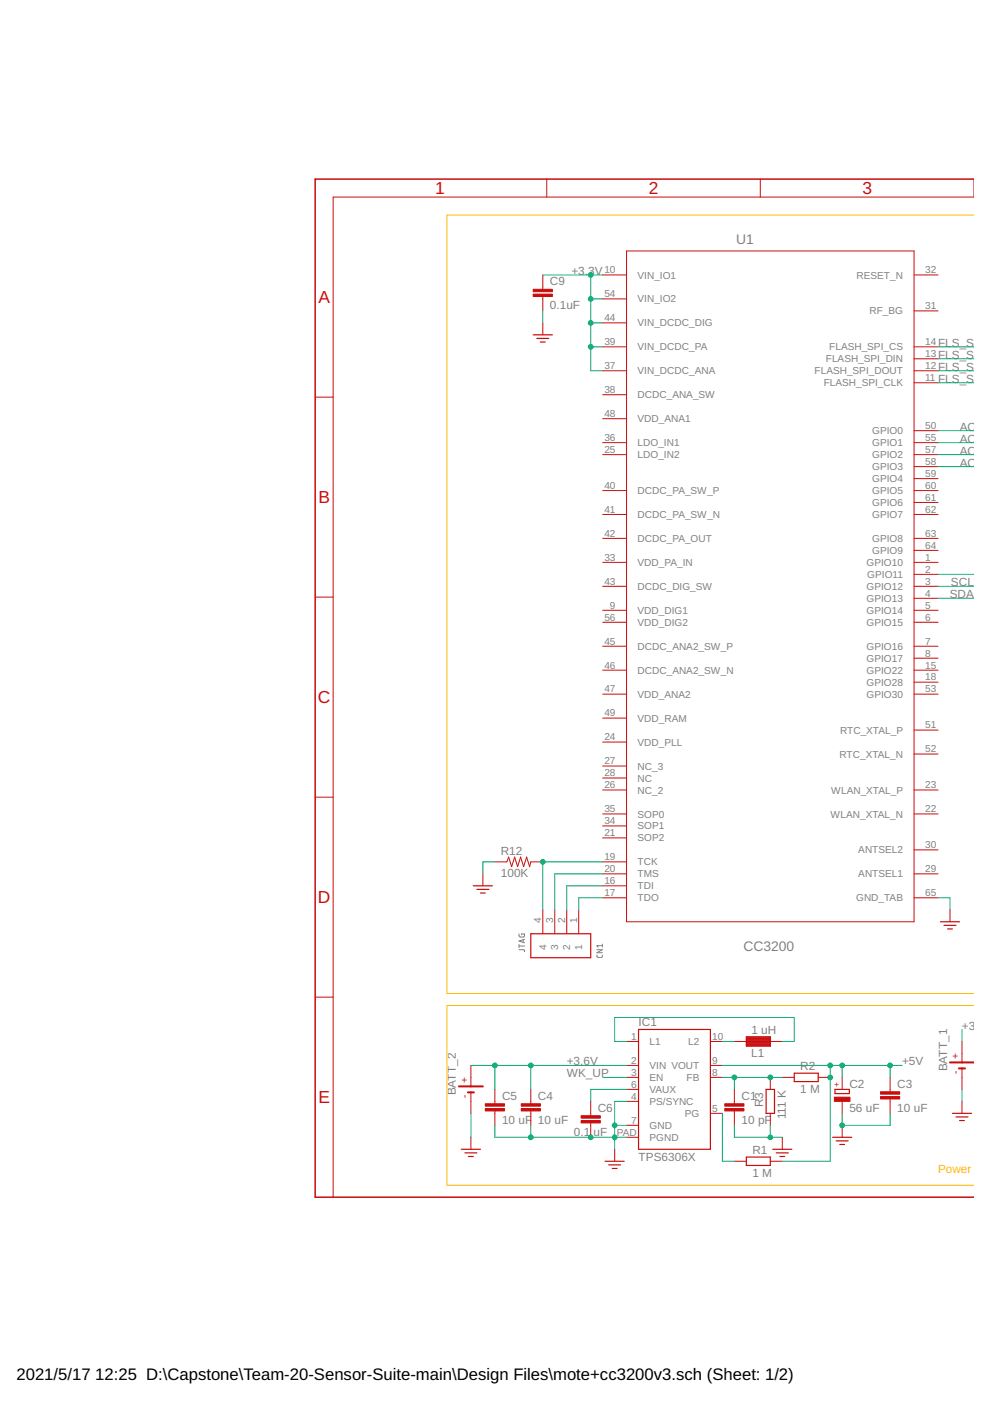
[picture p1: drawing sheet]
<svg xmlns="http://www.w3.org/2000/svg" width="210mm" height="297mm" viewBox="0 0 210 297" stroke-linecap="round" stroke-linejoin="round" font-family="sans-serif">
<path d="M110 198l.2 .6h.9l.1-.6h-.6v.2M110.9 199.2v.6M111.2 199.1l-1.2 .4 1.2 .4M110 201.4h1.1l.1 .4M110 200.6h1.2M110 200.3v.6M126.6 202.5v.4l.2 .1 .9-.1v-.4M126.6 201.4h1.1l-1.1 .6h1.1M127.7 200.2v.6M127.7 200.5h-1.1l.2 .3" fill="none" stroke="#808080" stroke-width=".21"/>
<path d="M206.5 38h-139.7v215.8h139.7" fill="none" stroke="#c90d0c" stroke-width=".32"/>
<g fill="none" stroke="#c90d0c" stroke-width=".21">
<path d="M115.9 38v3.8M161.2 38v3.8M115.1 58.3v3M127.8 58.3h5M132.8 53.2h61v142.2h-61zM193.8 58.3h5.1M206.5 41.8h-135.9v212M115.1 62.9v3M115.1 68.5v2.5M127.8 78.6h5M127.8 73.5h5M127.8 68.5h5"/>
<path d="M127.8 63.4h5M193.8 78.6h5.1M193.8 76.1h5.1M193.8 73.5h5.1M193.8 65.9h5.1M66.8 84.2h3.8M127.8 96.4h5M127.8 93.9h5M127.8 83.7h5M127.8 88.8h5M193.8 81.2h5.1M193.8 96.4h5.1"/>
<path d="M193.8 93.9h5.1M193.8 91.3h5.1M193.8 98.9h5.1M127.8 119.2h5M127.8 104h5M127.8 109.1h5M127.8 114.2h5M193.8 119.2h5.1M193.8 104h5.1M193.8 109.1h5.1M193.8 114.2h5.1M193.8 101.5h5.1"/>
<path d="M193.8 106.5h5.1M193.8 116.7h5.1M66.8 126.6h3.8M127.8 124.3h5M127.8 129.4h5M127.8 131.9h5M127.8 137h5M193.8 121.8h5.1M193.8 124.3h5.1M193.8 126.9h5.1M193.8 129.4h5.1M193.8 131.9h5.1"/>
<path d="M193.8 137h5.1M193.8 139.6h5.1M127.8 142.1h5M127.8 157.3h5M127.8 147.2h5M127.8 152.3h5M193.8 142.1h5.1M193.8 144.6h5.1M193.8 147.2h5.1M193.8 154.8h5.1M193.8 159.9h5.1M66.8 169h3.8"/>
<path d="M127.8 177.7h5M127.8 172.6h5M127.8 167.5h5M127.8 162.4h5M127.8 165h5M127.8 175.1h5M193.8 172.6h5.1M193.8 167.5h5.1M102.4 185.3v2.5M104.9 182.7h2.6l.3-1 .7 2 .6-2 .6 2 .7-2 .6 2 .7-2 .6 2 .2-1h2.6M115.1 192.9v5.1M117.6 192.9v5.1"/>
<path d="M120.2 192.9v5.1M122.7 192.9v5.1M127.8 187.8h5M127.8 190.4h5M127.8 182.7h5M127.8 185.3h5M193.8 190.4h5.1M193.8 185.3h5.1M193.8 180.2h5.1M201.4 192.9v2.5M66.8 211.4h3.8M158.2 219.8h5.1v2h-5.1z"/>
<path d="M158.2 219.9h5.1M99.8 225.9v4.4M99.8 231.6v4.5M104.9 231v3M104.9 235.5v3.1M112.5 231v3M112.5 235.5v3.1M125.2 233.5v3.1M125.2 238.1v3M132.8 220.8h2.6M132.8 225.9h2.6M132.8 228.4h2.6"/>
<path d="M132.8 233.5h2.6M132.8 231h2.6M132.8 238.6h2.6M150.6 220.8h2.6M150.6 225.9h2.6M150.6 228.4h2.6M150.6 236.1h2.6M155.7 220.8h10.2M155.7 231v3M155.7 235.5v3.1M158.2 220h5.1M158.2 220.2h5.1"/>
<path d="M158.2 220.3h5.1M158.2 220.4h5.1M158.2 220.6h5.1M158.2 220.7h5.1M158.2 220.9h5.1M158.2 221.1h5.1M158.2 221.2h5.1M158.2 221.3h5.1M158.2 221.4h5.1M158.2 221.6h5.1M158.2 221.7h5.1M163.3 228.4v2.6"/>
<path d="M163.3 236.1v2.5M165.9 228.4h2.5M173.5 228.4h2.5M178.6 228.4v2.6M178.6 233.5v2.6M178.6 238.6v2.5M188.7 228.4v3.1M188.7 233v3.1M204 220.8v4.5M204 226.5v4.5M204 233.5v2.6M99.8 241.1v2.6"/>
<path d="M130.3 243.7v2.5M132.8 241.1h2.6M155.7 246.2h2.5M163.3 246.2h2.6M165.9 241.1v2.6"/>
</g>
<path d="M97.3 230.3h5.1M99.2 231.6h1.3M201.4 225.3h5.1M203.3 226.5h1.3" fill="none" stroke="#c90d0c" stroke-width=".42"/>
<g fill="none" stroke="#c90d0c" stroke-width=".25">
<path d="M113.1 71h4M113.8 71.8h2.6M114.6 72.5h1M100.4 187.8h4M101.1 188.6h2.6M101.9 189.3h1M112.5 198h12.7v5.1h-12.7zM199.4 195.4h4.1M200.2 196.2h2.5M200.9 197h1M135.4 218.3h15.2v25.4h-15.2zM162.4 231h1.8v5.1h-1.8z"/>
<path d="M168.4 227.5h5.1v1.8h-5.1zM177 231h3.1v.9h-3.1zM201.9 236.1h4.1M202.7 236.8h2.5M203.5 237.6h1M97.8 243.7h4.1M98.6 244.4h2.5M99.3 245.2h1.1M128.3 246.2h4M129.1 247h2.5M129.8 247.7h1M158.2 245.3h5.1v1.8h-5.1z"/>
<path d="M163.8 243.7h4.1M164.6 244.4h2.5M165.4 245.2h1M176.5 241.1h4.1M177.3 241.9h2.5M178.1 242.7h1"/>
</g>
<g fill="#c90d0c" stroke="#c90d0c" stroke-width=".21">
<path d="M153.7 235h4v.5h-4z"/>
<path d="M153.7 234h4v.5h-4z"/>
<path d="M176.9 232.6h3.3v.9h-3.3z"/>
<path d="M110.5 235h4.1v.5h-4.1z"/>
<path d="M110.5 234h4.1v.5h-4.1z"/>
<path d="M123.2 237.6h4.1v.5h-4.1z"/>
<path d="M123.2 236.6h4.1v.5h-4.1z"/>
<path d="M102.9 235h4.1v.5h-4.1z"/>
<path d="M102.9 234h4.1v.5h-4.1z"/>
<path d="M186.7 232.5h4.1v.5h-4.1z"/>
<path d="M186.7 231.5h4.1v.5h-4.1z"/>
<path d="M113.1 61.3h4v.5h-4z"/>
<path d="M113.1 62.4h4v.5h-4z"/>
</g>
<g fill="none" stroke="#0dab76" stroke-width=".21">
<path d="M115.1 58.3h12.7M125.2 58.3v20.3h2.6M115.1 65.9v2.6M125.2 73.5h2.6M125.2 68.5h2.6M125.2 63.4h2.6M198.9 78.6h7.6M198.9 73.5h7.6M198.9 76.1h7.6M198.9 91.3h7.6M198.9 93.9h7.6M198.9 96.4h7.6"/>
<path d="M198.9 98.9h7.6M198.9 81.2h7.6M198.9 121.8h7.6M198.9 124.3h7.6M198.9 126.9h7.6M104.9 182.7h-2.5v2.6M127.8 190.4h-5.1v2.5M127.8 182.7h-12.7v10.2M127.8 185.3h-10.2v7.6M127.8 187.8h-7.6v5.1M198.9 190.4h2.5v2.5M204 218.3v2.5"/>
<path d="M99.8 236.1v5M99.8 225.9h33M104.9 238.6v2.5h27.9M104.9 225.9v5.1M112.5 225.9v5.1M112.5 238.6v2.5M127.8 228.4h5M130.3 238.6h2.5M132.8 231h-7.6v2.5M132.8 220.8h-2.5v-5.1h38.1v5.1h-2.5M132.8 233.5h-2.5v10.2M153.2 225.9h38.1"/>
<path d="M153.2 236.1v10.1h2.5M153.2 228.4h12.7M153.2 220.8h2.5M155.7 238.6v2.5h10.2M155.7 228.4v2.6M163.3 238.6v2.5M176 225.9v20.3h-10.1M178.6 236.1v2.5h10.1v-2.5M178.6 225.9v2.5M188.7 225.9v2.5M204 231v2.5"/>
</g>
<g fill="#0dab76" stroke="#0dab76" stroke-width=".21">
<circle cx="125.2" cy="73.5" r=".51"/>
<circle cx="125.2" cy="68.5" r=".51"/>
<circle cx="125.2" cy="63.4" r=".51"/>
<circle cx="125.2" cy="58.3" r=".51"/>
<circle cx="130.3" cy="241.1" r=".51"/>
<circle cx="130.3" cy="238.6" r=".51"/>
<circle cx="125.2" cy="241.1" r=".51"/>
<circle cx="112.5" cy="241.1" r=".51"/>
<circle cx="163.3" cy="241.1" r=".51"/>
<circle cx="178.6" cy="238.6" r=".51"/>
<circle cx="176" cy="228.4" r=".51"/>
<circle cx="176" cy="225.9" r=".51"/>
<circle cx="178.6" cy="225.9" r=".51"/>
<circle cx="188.7" cy="225.9" r=".51"/>
<circle cx="112.5" cy="225.9" r=".51"/>
<circle cx="104.9" cy="225.9" r=".51"/>
<circle cx="155.7" cy="228.4" r=".51"/>
<circle cx="163.3" cy="228.4" r=".51"/>
<circle cx="115.1" cy="182.7" r=".51"/>
</g>
<path d="M206.5 45.6h-111.7v165.1h111.7M206.5 213.2h-111.7v38.1h111.7" fill="none" stroke="#ffba08" stroke-width=".21"/>
<g font-size="3.7" fill="#c90d0c">
<text x="92.3" y="41.2">1</text>
<text x="137.6" y="41.2">2</text>
<text x="182.8" y="41.2">3</text>
<text x="67.5" y="64.3">A</text>
<text x="67.5" y="106.7">B</text>
<text x="67.4" y="149.1">C</text>
<text x="67.4" y="191.5">D</text>
<text x="67.5" y="233.9">E</text>
</g>
<g font-size="3.5">
<text x="3.5" y="292.5">2021/5/17</text>
<text x="20.2" y="292.5">12:25 D:\Capstone\Team-20-Sensor-Suite-main\Design Files\mote+cc3200v3.sch (Sheet: 1/2)</text>
</g>
<g font-size="2.9" fill="#808080">
<text x="156.1" y="51.7">U1</text>
<text x="157.7" y="201.5">CC3200</text>
</g>
<g font-size="2.5" fill="#808080">
<text x="121.1" y="58.3">+3.3V</text>
<text x="116.6" y="65.5">0.1uF</text>
<text x="116.6" y="60.5">C9</text>
<text x="198.9" y="73.5">FLS_SPI_C</text>
<text x="198.9" y="76.1">FLS_SPI_D</text>
<text x="198.9" y="78.6">FLS_SPI_D</text>
<text x="198.9" y="81.1">FLS_SPI_C</text>
<text x="203.5" y="91.3">AO_0S</text>
<text x="203.5" y="93.8">AO_1S</text>
<text x="203.5" y="96.4">AO_2S</text>
<text x="203.5" y="98.9">AO_3S</text>
<text x="201.6" y="124.3">SCL</text>
<text x="201.4" y="126.9">SDA</text>
<text x="106.2" y="181.2">R12</text>
<text x="106.2" y="186">100K</text>
<text x="135.4" y="217.5">IC1</text>
<text x="159.3" y="219.3">1 uH</text>
<text x="204" y="218.3">+3.3V</text>
<text x="120.2" y="225.9">+3.6V</text>
<text x="159.3" y="224.1">L1</text>
<text x="169.7" y="226.9">R2</text>
<text x="191.3" y="225.9">+5V</text>
<text x="200.8" y="227.2" transform="rotate(-90 200.8 227.2)">BATT_1</text>
<text x="96.7" y="232.2" transform="rotate(-90 96.7 232.2)">BATT_2</text>
<text x="106.4" y="233.1">C5</text>
<text x="114.1" y="233.1">C4</text>
<text x="120.2" y="228.4">WK_UP</text>
<text x="157.2" y="233.1">C1</text>
<text x="169.7" y="231.7">1 M</text>
<text x="180.1" y="230.6">C2</text>
<text x="190.2" y="230.6">C3</text>
<text x="106.4" y="238.2">10 uF</text>
<text x="114.1" y="238.2">10 uF</text>
<text x="126.8" y="235.7">C6</text>
<text x="157.2" y="238.2">10 pF</text>
<text x="161.8" y="234.8" transform="rotate(-90 161.8 234.8)">R3</text>
<text x="166.6" y="237.3" transform="rotate(-90 166.6 237.3)">111 K</text>
<text x="180.1" y="235.7">56 uF</text>
<text x="190.2" y="235.7">10 uF</text>
<text x="121.7" y="240.8">0.1</text>
<text x="125.9" y="240.8">uF</text>
<text x="159.5" y="244.7">R1</text>
<text x="135.4" y="246.2">TPS6306X</text>
<text x="159.5" y="249.5">1 M</text>
</g>
<text font-size="2.5" fill="#ffba08" x="198.9" y="248.8">Power Sup</text>
<g font-size="2.1" fill="#808080">
<text x="128.1" y="57.9">10</text>
<text x="135.2" y="59.1">VIN_IO1</text>
<text x="181.6" y="59.1">RESET_N</text>
<text x="196.1" y="57.9">32</text>
<text x="128.1" y="63">54</text>
<text x="135.2" y="64.1">VIN_IO2</text>
<text x="196.1" y="65.6">31</text>
<text x="128.1" y="68.1">44</text>
<text x="135.2" y="69.2">VIN_DCDC_DIG</text>
<text x="184.3" y="66.7">RF_BG</text>
<text x="128.1" y="73.2">39</text>
<text x="135.2" y="74.3">VIN_DCDC_PA</text>
<text x="175.1" y="76.8">FLASH_SPI_DIN</text>
<text x="175.8" y="74.3">FLASH_SPI_CS</text>
<text x="196.1" y="75.7">13</text>
<text x="196.1" y="73.2">14</text>
<text x="128.1" y="78.3">37</text>
<text x="128.1" y="83.3">38</text>
<text x="135.2" y="79.4">VIN_DCDC_ANA</text>
<text x="172.7" y="79.4">FLASH_SPI_DOUT</text>
<text x="174.6" y="81.9">FLASH_SPI_CLK</text>
<text x="196.1" y="80.8">11</text>
<text x="196.1" y="78.3">12</text>
<text x="128.1" y="88.4">48</text>
<text x="135.2" y="84.4">DCDC_ANA_SW</text>
<text x="135.2" y="89.5">VDD_ANA1</text>
<text x="128.1" y="93.5">36</text>
<text x="135.2" y="94.6">LDO_IN1</text>
<text x="184.9" y="92.1">GPIO0</text>
<text x="184.9" y="94.6">GPIO1</text>
<text x="196.1" y="90.9">50</text>
<text x="196.1" y="93.5">55</text>
<text x="128.1" y="96">25</text>
<text x="135.2" y="97.1">LDO_IN2</text>
<text x="184.9" y="97.1">GPIO2</text>
<text x="184.9" y="99.7">GPIO3</text>
<text x="196.1" y="96">57</text>
<text x="196.1" y="98.6">58</text>
<text x="196.1" y="101.1">59</text>
<text x="128.1" y="103.6">40</text>
<text x="135.2" y="104.8">DCDC_PA_SW_P</text>
<text x="184.9" y="102.2">GPIO4</text>
<text x="184.9" y="104.8">GPIO5</text>
<text x="184.9" y="107.3">GPIO6</text>
<text x="196.1" y="103.6">60</text>
<text x="196.1" y="106.2">61</text>
<text x="128.1" y="108.7">41</text>
<text x="128.1" y="113.8">42</text>
<text x="135.2" y="109.8">DCDC_PA_SW_N</text>
<text x="184.9" y="109.8">GPIO7</text>
<text x="196.1" y="108.7">62</text>
<text x="196.1" y="113.8">63</text>
<text x="128.1" y="118.9">33</text>
<text x="135.2" y="114.9">DCDC_PA_OUT</text>
<text x="184.9" y="114.9">GPIO8</text>
<text x="184.9" y="117.5">GPIO9</text>
<text x="196.1" y="118.9">1</text>
<text x="196.1" y="116.3">64</text>
<text x="128.1" y="124">43</text>
<text x="135.2" y="120">VDD_PA_IN</text>
<text x="135.2" y="125.1">DCDC_DIG_SW</text>
<text x="183.7" y="120">GPIO10</text>
<text x="183.7" y="125.1">GPIO12</text>
<text x="183.9" y="122.5">GPIO11</text>
<text x="196.1" y="121.4">2</text>
<text x="196.1" y="124">3</text>
<text x="128.1" y="131.6">56</text>
<text x="129.3" y="129">9</text>
<text x="135.2" y="130.2">VDD_DIG1</text>
<text x="183.7" y="127.6">GPIO13</text>
<text x="183.7" y="130.2">GPIO14</text>
<text x="196.1" y="126.5">4</text>
<text x="196.1" y="129">5</text>
<text x="196.1" y="131.6">6</text>
<text x="128.1" y="136.7">45</text>
<text x="135.2" y="137.8">DCDC_ANA2_SW_P</text>
<text x="135.2" y="132.7">VDD_DIG2</text>
<text x="183.7" y="132.7">GPIO15</text>
<text x="183.7" y="137.8">GPIO16</text>
<text x="196.1" y="136.7">7</text>
<text x="128.1" y="141.7">46</text>
<text x="135.2" y="142.9">DCDC_ANA2_SW_N</text>
<text x="183.7" y="140.3">GPIO17</text>
<text x="183.7" y="142.9">GPIO22</text>
<text x="196.1" y="139.2">8</text>
<text x="196.1" y="141.7">15</text>
<text x="128.1" y="146.8">47</text>
<text x="135.2" y="147.9">VDD_ANA2</text>
<text x="183.7" y="145.4">GPIO28</text>
<text x="183.7" y="147.9">GPIO30</text>
<text x="196.1" y="144.3">18</text>
<text x="196.1" y="146.8">53</text>
<text x="128.1" y="151.9">49</text>
<text x="135.2" y="153">VDD_RAM</text>
<text x="178.1" y="155.6">RTC_XTAL_P</text>
<text x="196.1" y="154.4">51</text>
<text x="128.1" y="157">24</text>
<text x="135.2" y="158.1">VDD_PLL</text>
<text x="178" y="160.6">RTC_XTAL_N</text>
<text x="196.1" y="159.5">52</text>
<text x="128.1" y="167.1">26</text>
<text x="128.1" y="162.1">27</text>
<text x="128.1" y="164.6">28</text>
<text x="135.2" y="163.2">NC_3</text>
<text x="135.2" y="165.7">NC</text>
<text x="196.1" y="167.1">23</text>
<text x="128.1" y="172.2">35</text>
<text x="135.2" y="168.3">NC_2</text>
<text x="135.2" y="173.3">SOP0</text>
<text x="176.1" y="173.3">WLAN_XTAL_N</text>
<text x="176.2" y="168.3">WLAN_XTAL_P</text>
<text x="196.1" y="172.2">22</text>
<text x="128.1" y="177.3">21</text>
<text x="128.1" y="174.8">34</text>
<text x="135.2" y="178.4">SOP2</text>
<text x="135.2" y="175.9">SOP1</text>
<text x="196.1" y="179.8">30</text>
<text x="128.1" y="182.4">19</text>
<text x="128.1" y="184.9">20</text>
<text x="135.2" y="183.5">TCK</text>
<text x="182" y="180.9">ANTSEL2</text>
<text x="196.1" y="184.9">29</text>
<text x="128.1" y="187.4">16</text>
<text x="128.1" y="190">17</text>
<text x="135.2" y="188.6">TDI</text>
<text x="135.2" y="191.1">TDO</text>
<text x="135.2" y="186">TMS</text>
<text x="181.5" y="191.1">GND_TAB</text>
<text x="182" y="186">ANTSEL1</text>
<text x="196.1" y="190">65</text>
<text x="114.7" y="195.6" transform="rotate(-90 114.7 195.6)">4</text>
<text x="117.3" y="195.6" transform="rotate(-90 117.3 195.6)">3</text>
<text x="119.8" y="195.6" transform="rotate(-90 119.8 195.6)">2</text>
<text x="122.3" y="195.6" transform="rotate(-90 122.3 195.6)">1</text>
<text x="115.8" y="201.5" transform="rotate(-90 115.8 201.5)">4</text>
<text x="118.4" y="201.5" transform="rotate(-90 118.4 201.5)">3</text>
<text x="120.9" y="201.5" transform="rotate(-90 120.9 201.5)">2</text>
<text x="123.5" y="201.5" transform="rotate(-90 123.5 201.5)">1</text>
<text x="133.9" y="220.5">1</text>
<text x="137.7" y="221.6">L1</text>
<text x="145.9" y="221.6">L2</text>
<text x="151" y="220.5">10</text>
<text x="133.9" y="225.5">2</text>
<text x="137.7" y="226.7">VIN VOUT</text>
<text x="151" y="225.5">9</text>
<text x="133.9" y="228.1">3</text>
<text x="133.9" y="233.2">4</text>
<text x="133.9" y="230.6">6</text>
<text x="137.7" y="229.2">EN</text>
<text x="137.7" y="231.7">VAUX</text>
<text x="145.6" y="229.2">FB</text>
<text x="151" y="228.1">8</text>
<text x="133.9" y="238.2">7</text>
<text x="137.7" y="234.3">PS/SYNC</text>
<text x="137.7" y="239.4">GND</text>
<text x="145.2" y="236.8">PG</text>
<text x="151" y="235.7">5</text>
<text x="130.8" y="240.8">PAD</text>
<text x="137.7" y="241.9">PGND</text>
</g>
<g font-size="2.1" fill="#c90d0c">
<text x="203.3" y="227.8" transform="rotate(-90 203.3 227.8)">-</text>
<text x="203.3" y="224.6" transform="rotate(-90 203.3 224.6)">+</text>
<text x="99.2" y="232.9" transform="rotate(-90 99.2 232.9)">-</text>
<text x="99.2" y="229.7" transform="rotate(-90 99.2 229.7)">+</text>
</g>
<text font-size="1.8" fill="#c90d0c" x="178" y="230.6" transform="rotate(-90 178 230.6)">+</text>
</svg>
